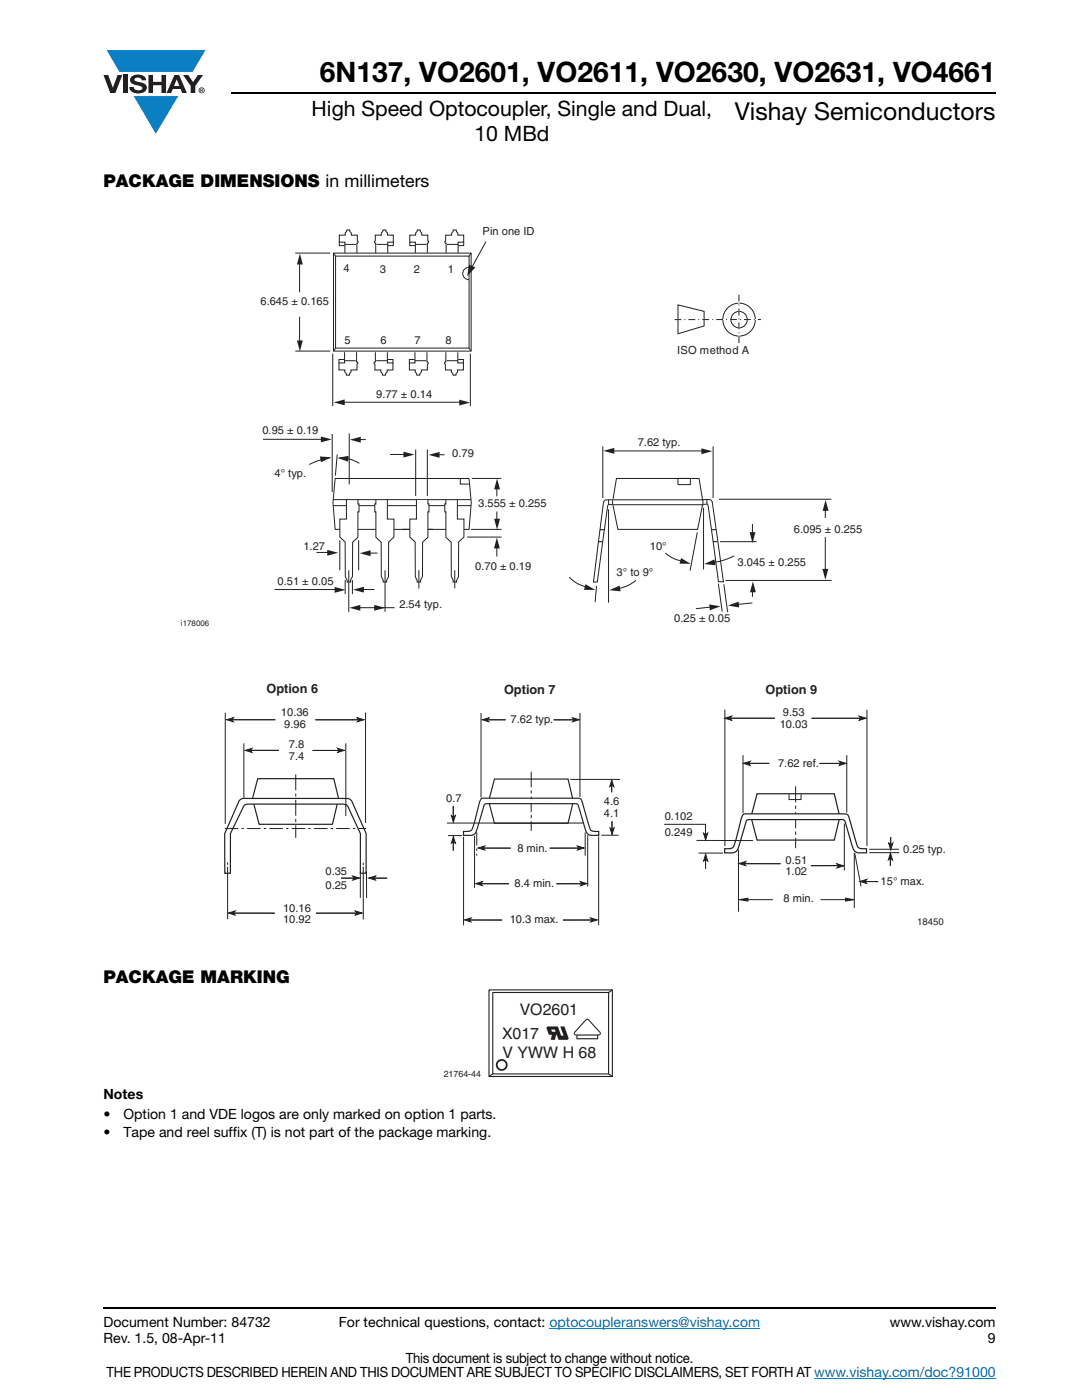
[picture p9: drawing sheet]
<svg xmlns="http://www.w3.org/2000/svg" width="216mm" height="279mm" viewBox="0 0 216 279" stroke-linecap="round" stroke-linejoin="round" font-family="sans-serif">
<g fill="#0a7fc3">
<path d="M21.3 10h19.7l-2.6 4.3h-1.1h-13.5z"/>
<path d="M26.7 19.2h8.9l-4.5 7.5z"/>
</g>
<g fill="#231f20">
<path d="M20.6 15h1l.9 2.5 1-2.5h.9l-1.4 3.6h-1z"/>
<path d="M24.6 15h.9v3.6h-.9z"/>
<path d="M26.3 15.3a2.1 2.1 0 0 1 2.8 .3l.1 .4h-.9a.79 .79 0 0 0-.7-.5 .79 .79 0 0 0-.8 .4l.3 .3 1 .2a1.08 1.08 0 0 1 1.2 1 1.08 1.08 0 0 1-1.1 1.2 1.73 1.73 0 0 1-2.4-1.2h.9a.96 .96 0 0 0 .8 .6 .96 .96 0 0 0 .9-.4 1.31 1.31 0 0 0-1.2-.6 1.03 1.03 0 0 1-1.1-.6 1.03 1.03 0 0 1 .2-1.1z"/>
<path d="M29.6 15h.9v1.3h1.7v-1.3h.9v3.6h-.9v-1.6h-1.7v1.6h-.9z"/>
<path d="M36.5 15h1.1l.9 1.4 1-1.4h1l-1.5 2.2v1.4h-.9v-1.4z"/>
<path d="M35.3 15.9l.5 1.3h-1.1zM34.8 15l-1.6 3.6h1l.3-.8h1.5l.3 .8h1l-1.6-3.6z"/>
<path d="M39.8 18a.46 .46 0 0 1 .9 0 .46 .46 0 0 1-.9 0zM39.6 18a.6 .6 0 0 0 1.2 0 .6 .6 0 0 0-1.2 0z"/>
<path d="M40.1 17.8h.2v.2h-.2zM40 17.7v.7h.1v-.3l.4 .3-.2-.3 .2-.2-.1-.2z"/>
</g>
<path d="M109.6 265.1h42.1M162.4 275.1h36.3" fill="none" stroke="#007ec4" stroke-width=".2"/>
<path d="M46.1 18.6h152.5M20.6 261h178" fill="none" stroke="#000" stroke-width=".36"/>
<path d="M36.1 45.1h136v80.3h-136z" fill="#fff"/>
<path d="M66.9 95.5h26.7l.4 4.8-.4 5.4h-26.7l-.5-5.4zM66.5 100.9h13.8" fill="none" stroke="#231f20" stroke-width=".2"/>
<path d="M75 99.8h2.3v3.8h1.3v3.6l-1.1 1v6.9l-.3 .7-.1 .4h-.6v-.4l-.4-.8v-6.8l-1.1-1v-5h-.2v-1.6h.2z" fill="#fff"/>
<path d="M75 99.8v.8h-.2v1.6h.2v5l1.1 1v6.8l.4 .8v.4h.6l.1-.4 .3-.7v-6.9l1.1-1v-3.6h-1.3v-3.8" fill="none" stroke="#231f20" stroke-width=".2"/>
<path d="M69.1 99.8h2.3v.8h.2v1.6h-.2v5l-1 1-.1 6.8-.3 .8v.4h-.7v-.4l-.4-.7v-6.9l-1.1-1v-3.6h1.3z" fill="#fff"/>
<path d="M69.1 99.8v3.8h-1.3v3.6l1.1 1v6.9l.4 .7v.4h.7v-.4l.3-.8 .1-6.8 1-1v-5h.2v-1.6h-.2v-.8" fill="none" stroke="#231f20" stroke-width=".2"/>
<path d="M93.6 52.8l1.2 .6-1.6 1.7z" fill="#231f20"/>
<path d="M58.9 50.5h7M66.6 50.5l.4 .6M97 48.2l-3.3 6M58.9 70.1h7M66.4 70.6v10.5M67 69.5l-.4 .6M93.9 70.6v10.5" fill="none" stroke="#231f20" stroke-width=".2"/>
<g fill="#231f20">
<path d="M91.6 79.8l2.2 .5-2.2 .6z"/>
<path d="M66.6 80.3l2.2-.6v1.2z"/>
</g>
<path d="M67.8 80.3h24.7" fill="none" stroke="#231f20" stroke-width=".2"/>
<g fill="#231f20">
<path d="M74.7 120.7l2.2 .6-2.2 .6z"/>
<path d="M69.7 121.3l2.2-.6v1.2z"/>
</g>
<path d="M71 121.3h7.7" fill="none" stroke="#231f20" stroke-width=".2"/>
<g fill="#231f20">
<path d="M66.8 117.1l2.2 .6-2.2 .6z"/>
<path d="M70.4 117.7l2.2-.6v1.2z"/>
</g>
<path d="M54.8 117.7h12.2M72.3 117.7h2.4" fill="none" stroke="#231f20" stroke-width=".2"/>
<path d="M64 87.1l2.2 .6-2.2 .6z" fill="#231f20"/>
<path d="M52.5 87.7h11.8" fill="none" stroke="#231f20" stroke-width=".2"/>
<path d="M69.8 87.8l2.2-.6v1.1z" fill="#231f20"/>
<path d="M71.5 87.7h1.5" fill="none" stroke="#231f20" stroke-width=".2"/>
<g fill="#231f20">
<path d="M67.3 91.4l2.3-.4-.1 1.1z"/>
<path d="M63.8 91.1l2.3 .2-2.1 .9z"/>
<path d="M135.9 111.4l1.9 1.1h-2.2z"/>
<path d="M140.5 112.6l2.1-1 .2 1.2z"/>
<path d="M140 89.5l2.1 .6-2.1 .5z"/>
</g>
<path d="M121.7 90h18.9" fill="none" stroke="#231f20" stroke-width=".2"/>
<g fill="#231f20">
<path d="M120.4 90l2.2-.6v1.2z"/>
<path d="M150.2 116l.6 2.2h-1.1z"/>
</g>
<path d="M150.1 104.6v2.8M150.1 117.1v2" fill="none" stroke="#231f20" stroke-width=".2"/>
<g fill="#231f20">
<path d="M149.6 106.2h1.1l-.5 2.2z"/>
<path d="M59.8 50.6l.6 2.2h-1.1z"/>
</g>
<path d="M59.8 51.8v6.5" fill="none" stroke="#231f20" stroke-width=".2"/>
<path d="M59.3 67.9h1.1l-.6 2.2z" fill="#231f20"/>
<g fill="none" stroke="#231f20" stroke-width=".2">
<path d="M59.8 63.2v5.6M66.3 86.6v11.6M67.7 91.4l2.4 .3 1.6 .8M69.7 86.5v10.2M120.3 89.1v10.3M122.2 99.8l-.6-.1a.9 .9 0 0 0-1.2 1.1l-2 15.4 .8-.1 2-15.1a.64 .64 0 0 1 .9-.3h.1M122.5 99.7h18M123 95.5h16.5l.8 4.8-1.1 5.4h-15.9l-1.1-5.4zM135.3 95.5h2.4v1.2h-2.4zM140.3 99.7h.7a.9 .9 0 0 1 1.2 1l2.1 15.4h-.9l-2.1-15.1a.65 .65 0 0 0-.9-.4h-.1M142.3 89.1v10.3M122.3 100.7h18.1"/>
<path d="M132.7 110.4l1.5 1 2.3 .7M139.1 106.3l-1.4 7.6M140.4 101.3v12.3M146.5 110.9l-2 .9-2.6 .5"/>
</g>
<path d="M80.3 105.6h6.1" fill="none" stroke="#231f20" stroke-width=".23"/>
<g fill="#231f20">
<path d="M116.8 116.6l2 1.1h-2.3z"/>
<path d="M121.6 117.8l2-.9 .2 1.1z"/>
</g>
<g fill="none" stroke="#231f20" stroke-width=".2">
<path d="M66.5 50.5h27.5v19.6h-27.5zM67 51.1h26.6v18.4h-26.6zM93.6 53.3a1.23 1.23 0 0 0-1.3 1.3 1.23 1.23 0 0 0 1.3 1.2M94 50.5l-.4 .6M93.6 69.5l.4 .5M65.9 91.4l-2 .4-2.2 .9M66.5 99.7h13.8M68.9 115.8v2.8M69.6 113.8v8.3M70.3 115.8v2.8M76.8 113.8v8.3M113.6 115.2l1.4 1.1 2.2 .9"/>
<path d="M119 117l-.3 3.2M121.4 101.7v18.6M126.9 115.8l-1.6 1-1.9 .7M143.3 116.5l.8 5.5M143.7 108.1h7.3M144.4 116.6l.8 5.6M144.8 115.8h21.1"/>
</g>
<path d="M119.4 108.1h.8M119.7 105.7h.9M142 105.7h.9M142.3 108.1h.8" fill="none" stroke="#231f20" stroke-width=".23"/>
<path d="M99.1 107.3l.6 2.2h-1.1z" fill="#231f20"/>
<path d="M99.1 108.6v2.5" fill="none" stroke="#231f20" stroke-width=".2"/>
<path d="M99.2 95.5l.6 2.2h-1.2z" fill="#231f20"/>
<path d="M99.1 96.7v2.4M99.1 102.1v2" fill="none" stroke="#231f20" stroke-width=".2"/>
<path d="M98.6 103.5h1.2l-.6 2.2z" fill="#231f20"/>
<path d="M91.8 95.5v1.1h1.9M94.2 95.5h5.8M80.2 100.9h13.8M93.2 107.2h6.9M94 105.7h6.1" fill="none" stroke="#231f20" stroke-width=".2"/>
<path d="M89 99.8h2.3v3.8h1.3v3.6l-1.1 1v6.9l-.4 .7v.4h-.7v-.4l-.3-.8-.1-6.8-1-1v-5h-.2v-1.6h.2z" fill="#fff"/>
<path d="M80.2 99.7h13.8M89 99.8v.8h-.2v1.6h.2v5l1 1 .1 6.8 .3 .8v.4h.7v-.4l.4-.7v-6.9l1.1-1v-3.6h-1.3v-3.8M121.4 99.7v.9M141.1 99.7v.9" fill="none" stroke="#231f20" stroke-width=".2"/>
<g fill="#231f20">
<path d="M141.5 120.6l2.3 .4-2.2 .8z"/>
<path d="M145.3 120.9l2.1-.8 .1 1.1z"/>
</g>
<path d="M143.5 99.6h22.4M142.4 121.1l-3.5 .4M150.1 120.3l-3.7 .4" fill="none" stroke="#231f20" stroke-width=".2"/>
<g fill="#231f20">
<path d="M164.7 99.8l.6 2.1h-1.2z"/>
<path d="M164.1 113.5h1.2l-.6 2.2z"/>
</g>
<g fill="none" stroke="#231f20" stroke-width=".2">
<path d="M67.7 48.3v.7h1.1M68.8 48.8h2.3M68.8 50.5v-2.2h-1.1v-1.4h1.2v-.4l.3-.3v-.3h.6v.3l.3 .3v.4h1.2v1l.2 .3-.1 .2-.2 .1v2M75 50.5v-2l-.2-.1-.1-.2 .2-.3v-1h1.2v-.4l.3-.3v-.3h.6v.3l.3 .3v.4h1.2v1.4h-1.1v2.2M75.1 48.8h2.3M78.5 48.3v.7h-1.1M81.8 48.3v.7h1M82.8 48.8h2.3M82.9 50.5v-2.2h-1.1v-1.4h1.1v-.4l.3-.3 .1-.3h.5l.1 .3 .3 .3v.4h1.2v1l.1 .3v.2l-.2 .1v2M89 50.5v-2l-.2-.1v-.2l.1-.3v-1h1.2v-.4l.3-.3 .1-.3h.5l.1 .3 .3 .3v.4h1.1v1.4h-1.1v2.2M89.2 48.8h2.3M92.5 48.3v.7h-1"/>
<path d="M68.7 72h2.3M68.7 71.7h-1.1v.7M68.8 70.3v2.1h-1.2v1.4h1.2v.5l.3 .2v.4h.6v-.3l.3-.3v-.5h1.2v-1l.2-.3v-.2l-.3-.1v-1.9M74.9 70.3v1.9l-.2 .1v.2l.1 .3v1h1.2v.5l.3 .3v.3h.6l.1-.4 .2-.2v-.5h1.2v-1.4h-1.1v-2.1M75.1 72h2.2M77.3 71.7h1.1v.7M82.7 72h2.3M82.7 71.7h-1v.7M82.8 70.3v2.1h-1.1v1.4h1.2v.5l.2 .2 .1 .4h.6v-.3l.3-.3v-.5h1.2v-1l.1-.3v-.2l-.2-.1v-1.9M89 70.3v1.9l-.3 .1v.2l.2 .3v1h1.2v.5l.3 .3v.3h.6v-.4l.3-.2v-.5h1.2v-1.4h-1.1v-2.1M89.1 72h2.3M91.4 71.7h1.1v.7"/>
<path d="M164.7 100.8v2.6M164.7 107.2v6.7"/>
</g>
<path d="M83.1 99.8h2.3v.8h.2v1.6h-.2v5l-1.1 1v6.8l-.4 .8v.4h-.7v-.4l-.3-.7-.1-6.9-1-1v-3.6h1.3z" fill="#fff"/>
<path d="M82.9 89.7v9.3M83.1 99.8v3.8h-1.3v3.6l1 1 .1 6.9 .3 .7v.4h.7v-.4l.4-.8v-6.8l1.1-1v-5h.2v-1.6h-.2v-.8M85.3 89.7v9.3M83.6 113.8v3.7M90.7 113.8v3.6" fill="none" stroke="#231f20" stroke-width=".2"/>
<path d="M80.5 90.1l2.2 .6-2.2 .6z" fill="#231f20"/>
<path d="M77.9 90.7h2.8" fill="none" stroke="#231f20" stroke-width=".2"/>
<path d="M85.5 90.8l2.2-.6v1.2z" fill="#231f20"/>
<path d="M67.3 90.7l-.4 4.2M87.2 90.8h1.5M67.8 107.8v6M71.6 107.8v6" fill="none" stroke="#231f20" stroke-width=".2"/>
<path d="M65.3 109.7l2.2 .6-2.2 .6z" fill="#231f20"/>
<path d="M63.2 110.3h2.3" fill="none" stroke="#231f20" stroke-width=".2"/>
<path d="M71.8 110.4l2.1-.6v1.2z" fill="#231f20"/>
<path d="M72.9 110.4h2.4" fill="none" stroke="#231f20" stroke-width=".2"/>
<path d="M135.3 60.9l5.2 1.2v3l-5.2 1.5z" fill="#fff"/>
<path d="M135.3 60.9l5.2 1.2v3l-5.2 1.5z" fill="none" stroke="#231f20" stroke-width=".2"/>
<circle cx="147.5" cy="63.8" r="3.3" fill="#fff"/>
<circle cx="147.5" cy="63.8" r="3.3" fill="none" stroke="#231f20" stroke-width=".2"/>
<circle cx="147.5" cy="63.8" r="1.63" fill="#fff"/>
<circle cx="147.5" cy="63.8" r="1.63" fill="none" stroke="#231f20" stroke-width=".2"/>
<path d="M134.6 63.8h17.2z" fill="#fff"/>
<path d="M134.6 63.8h17.2" fill="none" stroke="#231f20" stroke-width=".2" stroke-dasharray="1.4 .6 .2 .6" stroke-linecap="butt"/>
<path d="M147.4 58.8l.1 9.7z" fill="#fff"/>
<path d="M147.5 68.5l-.1-9.7" fill="none" stroke="#231f20" stroke-width=".2" stroke-dasharray="1.4 .6 .2 .6" stroke-linecap="butt"/>
<path d="M44.7 136.2h144v48.9h-144z" fill="#fff"/>
<path d="M148.3 179.5h5.8M163.8 179.5h5.9" fill="none" stroke="#231f20" stroke-width=".2"/>
<path d="M147.5 179.5l1.7-.2v.5z" fill="#231f20"/>
<path d="M147.5 179.5l1.7-.2v.5z" fill="none" stroke="#231f20" stroke-width=".2"/>
<path d="M168.7 179.3l1.7 .2-1.7 .3z" fill="#231f20"/>
<path d="M168.7 179.3l1.7 .2-1.7 .3zM170.5 170.2v11" fill="none" stroke="#231f20" stroke-width=".2"/>
<path d="M151.1 158.4h15.4l1.1 4.6-1.1 4.7h-15.4l-1.2-4.7z" fill="none" stroke="#231f20" stroke-width=".24"/>
<path d="M167.4 151.9l1.4 .4-1.3 .5 .3-.5z" fill="#231f20"/>
<path d="M167.4 151.9l1.4 .4-1.3 .5 .3-.5z" fill="none" stroke="#231f20" stroke-width=".2"/>
<path d="M148.3 152.3l1.4-.4-.4 .4 .4 .5z" fill="#231f20"/>
<path d="M148.3 152.3l1.4-.4-.4 .4 .4 .5z" fill="none" stroke="#231f20" stroke-width=".2"/>
<path d="M167 172.4l1.3 .4-1.3 .4 .3-.4z" fill="#231f20"/>
<path d="M149.2 152.3h4.3M163.5 152.4h4.5M167 172.4l1.3 .4-1.3 .4 .3-.4z" fill="none" stroke="#231f20" stroke-width=".2"/>
<path d="M158.8 156.9v12.4" fill="none" stroke="#231f20" stroke-width=".2" stroke-dasharray="3.2 .6 .6 .6" stroke-linecap="butt"/>
<path d="M171.4 142.9l1.4 .4-1.3 .4 .3-.4z" fill="#231f20"/>
<path d="M148.3 150.7v11.6M171.4 142.9l1.4 .4-1.3 .4 .3-.4z" fill="none" stroke="#231f20" stroke-width=".2"/>
<path d="M144.6 143.3l1.4-.4-.4 .4 .4 .4z" fill="#231f20"/>
<path d="M144.6 143.3l1.4-.4-.4 .4 .4 .4zM145.5 143.3h9.1M161.9 143.3h10.1" fill="none" stroke="#231f20" stroke-width=".2"/>
<path d="M148.3 162.5l.3-.1h20.2a.88 .88 0 0 1 .6 .8l1.6 5.5a.9 .9 0 0 0 1.1 .7h.8v.8h-1.6a1.6 1.6 0 0 1-1.3-1.5l-1.3-4.5-.3-.6h-18.9h-.4l-.2 .3-1.6 5.4a1.16 1.16 0 0 1-1.1 .9h-1.6v-.8a1.49 1.49 0 0 0 1.9-.7l1.5-5.5z" fill="#fff"/>
<path d="M148.3 162.5l.3-.1h20.2a.88 .88 0 0 1 .6 .8l1.6 5.5a.9 .9 0 0 0 1.1 .7h.8v.8h-1.6a1.6 1.6 0 0 1-1.3-1.5l-1.3-4.5-.3-.6h-18.9h-.4l-.2 .3-1.6 5.4a1.16 1.16 0 0 1-1.1 .9h-1.6v-.8a1.49 1.49 0 0 0 1.9-.7l1.5-5.5z" fill="none" stroke="#231f20" stroke-width=".24"/>
<path d="M169 150.7v11.5M147.4 169.6v12.3M148.2 172.4h7.5M170.5 170.2l1.3 6.7" fill="none" stroke="#231f20" stroke-width=".2"/>
<path d="M147.4 172.3l1.4-.4-.3 .4 .3 .5z" fill="#231f20"/>
<path d="M132.5 164.5h8.3v2M144.3 170.3h-4.9M147.4 172.3l1.4-.4-.3 .4 .3 .5z" fill="none" stroke="#231f20" stroke-width=".2"/>
<path d="M140.4 166.3l.4 .3 .4-.4-.4 1.4z" fill="#231f20"/>
<path d="M140.4 166.3l.4 .3 .4-.4-.4 1.4zM140.8 171.1v2.3" fill="none" stroke="#231f20" stroke-width=".2"/>
<path d="M140.8 170.5l.4 1.4-.4-.4-.4 .3z" fill="#231f20"/>
<path d="M139 167.7l11.2 .1M140.8 170.5l.4 1.4-.4-.4-.4 .3zM179.4 170.2h-6" fill="none" stroke="#231f20" stroke-width=".2"/>
<path d="M177.7 167v1.9z" fill="#231f20"/>
<path d="M177.7 167v1.9" fill="none" stroke="#231f20" stroke-width=".2"/>
<path d="M177.3 168.3l.4 .3 .5-.4-.5 1.4z" fill="#231f20"/>
<path d="M177.3 168.3l.4 .3 .5-.4-.5 1.4z" fill="none" stroke="#231f20" stroke-width=".2"/>
<path d="M177.7 170.9v1.9z" fill="#231f20"/>
<path d="M177.7 170.9v1.9" fill="none" stroke="#231f20" stroke-width=".2"/>
<path d="M177.7 170.3l.4 1.3-.4-.3-.4 .3z" fill="#231f20"/>
<path d="M144.6 141.6v27.3M173 141.6v27.3M161.8 172.8h5.7M168.5 164.4v9.3M177.7 170.3l.4 1.3-.4-.3-.4 .3zM179.4 169.5h-6" fill="none" stroke="#231f20" stroke-width=".2"/>
<path d="M171.6 175.9l1.4-.4-.4 .4 .3 .4z" fill="#231f20"/>
<path d="M157.4 158.5v1.1h2.4v-1.1M171.6 175.9l1.4-.4-.4 .4 .3 .4zM172.4 175.9h2.8" fill="none" stroke="#231f20" stroke-width=".2"/>
<path d="M51.4 155.4h15.2l1.1 4.6-.4 .4-1 4.1h-14.6l-1.1-4.2-.4-.3z" fill="none" stroke="#231f20" stroke-width=".24"/>
<path d="M47.9 159.6l.5-.3 21.1 .1a1.11 1.11 0 0 1 .8 .8l2.8 6.2v7.9h-1.2v-7.9l-2.4-5.2a1.05 1.05 0 0 0-1.2-.7h-18a1.49 1.49 0 0 0-1.8 .7l-2.5 5.2v7.9h-1.1l-.1-7.9z" fill="#fff"/>
<path d="M47.9 159.6l.5-.3 21.1 .1a1.11 1.11 0 0 1 .8 .8l2.8 6.2v7.9h-1.2v-7.9l-2.4-5.2a1.05 1.05 0 0 0-1.2-.7h-18a1.49 1.49 0 0 0-1.8 .7l-2.5 5.2v7.9h-1.1l-.1-7.9z" fill="none" stroke="#231f20" stroke-width=".24"/>
<path d="M68.1 175.3h2.9M71.9 174v5.2M73.1 173.9l.1 5.3" fill="none" stroke="#231f20" stroke-width=".2"/>
<path d="M70.4 174.8l1.3 .4-1.3 .4 .3-.4z" fill="#231f20"/>
<path d="M45.4 173v10.4M70.4 174.8l1.3 .4-1.3 .4 .3-.4zM72.5 173v10.5M74.3 175.3h2.9" fill="none" stroke="#231f20" stroke-width=".2"/>
<path d="M44.9 165.4l28.1-.1" fill="none" stroke="#231f20" stroke-width=".2" stroke-dasharray="2.7 .6 .5 .6" stroke-linecap="butt"/>
<path d="M73.6 175.2l1.3-.4-.3 .4 .3 .4z" fill="#231f20"/>
<path d="M73.6 175.2l1.3-.4-.3 .4 .3 .4zM63 182.2h8.5" fill="none" stroke="#231f20" stroke-width=".2"/>
<path d="M70.9 181.8l1.4 .4-1.4 .4 .4-.4z" fill="#231f20"/>
<path d="M46.3 182.2h8.5M70.9 181.8l1.4 .4-1.4 .4 .4-.4z" fill="none" stroke="#231f20" stroke-width=".2"/>
<path d="M45.6 182.2l1.3-.4-.3 .4 .3 .4z" fill="#231f20"/>
<path d="M45.4 172.1v.5M72.5 172.2v.4M45.6 182.2l1.3-.4-.3 .4 .3 .4z" fill="none" stroke="#231f20" stroke-width=".2"/>
<path d="M59 154.5v12.7" fill="none" stroke="#231f20" stroke-width=".2" stroke-dasharray="3.2 .6 .6 .6" stroke-linecap="butt"/>
<path d="M67.4 149.3l1.3 .5-1.3 .4 .3-.4z" fill="#231f20"/>
<path d="M48.7 148.3v10.9M67.4 149.3l1.3 .5-1.3 .4 .3-.4z" fill="none" stroke="#231f20" stroke-width=".2"/>
<path d="M48.9 149.8l1.4-.5-.4 .5 .4 .4z" fill="#231f20"/>
<path d="M48.9 149.8l1.4-.5-.4 .5 .4 .4zM49.8 149.8h5.9M62.4 149.8h5.5M69 148.3v14.6" fill="none" stroke="#231f20" stroke-width=".2"/>
<path d="M71.3 143.2l1.3 .4-1.3 .4 .3-.4z" fill="#231f20"/>
<path d="M44.9 142.2v22.2M71.3 143.2l1.3 .4-1.3 .4 .3-.4z" fill="none" stroke="#231f20" stroke-width=".2"/>
<path d="M45.2 143.6l1.4-.4-.4 .4 .3 .4z" fill="#231f20"/>
<path d="M45.2 143.6l1.4-.4-.4 .4 .3 .4zM46.1 143.6h8.8M62.9 143.7h8.9M72.9 142.2v22M109.7 169.3h6.1M116.8 166.1v4.7" fill="none" stroke="#231f20" stroke-width=".2"/>
<path d="M98.7 155.5h14.6l1.1 4.4-1.1 4.4h-14.6l-1.2-4.4z" fill="none" stroke="#231f20" stroke-width=".23"/>
<path d="M115.2 168.8l1.3 .4-1.3 .4 .4-.4z" fill="#231f20"/>
<path d="M96.1 169.3h5.8M115.2 168.8l1.3 .4-1.3 .4 .4-.4z" fill="none" stroke="#231f20" stroke-width=".2"/>
<path d="M95.4 169.2l1.3-.4-.3 .4 .3 .4z" fill="#231f20"/>
<path d="M95.4 169.2l1.3-.4-.3 .4 .3 .4z" fill="none" stroke="#231f20" stroke-width=".2"/>
<path d="M106 154v11.8" fill="none" stroke="#231f20" stroke-width=".2" stroke-dasharray="3.1 .6 .6 .6" stroke-linecap="butt"/>
<path d="M114.3 143.3l1.3 .3-1.3 .4 .3-.4z" fill="#231f20"/>
<path d="M96 142.3v16.9M114.3 143.3l1.3 .3-1.3 .4 .3-.4z" fill="none" stroke="#231f20" stroke-width=".2"/>
<path d="M96.2 143.6l1.4-.3-.4 .3 .3 .4z" fill="#231f20"/>
<path d="M96.2 143.6l1.4-.3-.4 .3 .3 .4zM97.1 143.6h3.8M110.5 143.7h4.1" fill="none" stroke="#231f20" stroke-width=".2"/>
<path d="M96.1 159.4l19.5-.1a.84 .84 0 0 1 .6 .8l1.5 5.2a.85 .85 0 0 0 1 .6h.8v.8h-1.6a1.47 1.47 0 0 1-1.2-1.3l-1.2-4.3-.3-.7h-18.1h-.3l-.2 .3-1.6 5.2a1.1 1.1 0 0 1-.9 .8h-1.6v-.8a1.42 1.42 0 0 0 1.8-.6l1.4-5.2z" fill="#fff"/>
<path d="M96.1 159.4l19.5-.1a.84 .84 0 0 1 .6 .8l1.5 5.2a.85 .85 0 0 0 1 .6h.8v.8h-1.6a1.47 1.47 0 0 1-1.2-1.3l-1.2-4.3-.3-.7h-18.1h-.3l-.2 .3-1.6 5.2a1.1 1.1 0 0 1-.9 .8h-1.6v-.8a1.42 1.42 0 0 0 1.8-.6l1.4-5.2z" fill="none" stroke="#231f20" stroke-width=".23"/>
<path d="M115.7 142.3v16.8M92.5 167v17.7M94.7 166.8v10.4M111 176.4h5.4M117.3 166.7v10.2M119.5 166.9v17.7" fill="none" stroke="#231f20" stroke-width=".2"/>
<path d="M95.1 166.1v4.7" fill="none" stroke="#231f20" stroke-width=".2" stroke-dasharray="2.6 .6 .5 .6" stroke-linecap="butt"/>
<path d="M115.8 176l1.3 .3-1.3 .4 .4-.4z" fill="#231f20"/>
<path d="M95.7 176.4h5.8M115.8 176l1.3 .3-1.3 .4 .4-.4z" fill="none" stroke="#231f20" stroke-width=".2"/>
<path d="M94.9 176.3l1.3-.3-.3 .3 .3 .4z" fill="#231f20"/>
<path d="M94.9 176.3l1.3-.3-.3 .3 .3 .4zM112.3 183.6h6.1" fill="none" stroke="#231f20" stroke-width=".2"/>
<path d="M117.9 183.2l1.3 .4-1.3 .4 .3-.4z" fill="#231f20"/>
<path d="M93.4 183.6h6.8M117.9 183.2l1.3 .4-1.3 .4 .3-.4z" fill="none" stroke="#231f20" stroke-width=".2"/>
<path d="M92.7 183.6l1.3-.4-.3 .4 .3 .4z" fill="#231f20"/>
<path d="M90.4 160.8v2.4M92.2 166.8h-2.8M92.7 183.6l1.3-.4-.3 .4 .3 .4z" fill="none" stroke="#231f20" stroke-width=".2"/>
<path d="M90.1 162.8l.4 .3 .4-.3-.4 1.3z" fill="#231f20"/>
<path d="M90.1 162.8l.4 .3 .4-.3-.4 1.3zM90.4 167.6v2.2" fill="none" stroke="#231f20" stroke-width=".2"/>
<path d="M90.5 167l.4 1.3-.4-.3-.4 .3z" fill="#231f20"/>
<path d="M89.2 164.3h27.3M90.5 167l.4 1.3-.4-.3-.4 .3zM123.4 166.7h-3.4" fill="none" stroke="#231f20" stroke-width=".2"/>
<path d="M122.1 163.9v1.8z" fill="#231f20"/>
<path d="M122.1 163.9v1.8" fill="none" stroke="#231f20" stroke-width=".2"/>
<path d="M121.7 165.2l.4 .4 .4-.4-.4 1.3z" fill="#231f20"/>
<path d="M121.7 165.2l.4 .4 .4-.4-.4 1.3z" fill="none" stroke="#231f20" stroke-width=".2"/>
<path d="M122.1 156.3v1.8z" fill="#231f20"/>
<path d="M122.1 156.3v1.8" fill="none" stroke="#231f20" stroke-width=".2"/>
<path d="M122.1 155.7l.4 1.3-.4-.3-.4 .3z" fill="#231f20"/>
<path d="M113.8 155.5h9.9M122.1 155.7l.4 1.3-.4-.3-.4 .3z" fill="none" stroke="#231f20" stroke-width=".2"/>
<path d="M88.5 197.4h33.8v18h-33.8z" fill="#fff"/>
<path d="M97.6 197.6h24.6v17.2h-24.6zM98.3 198.1h23.1v16.2h-23.1zM122.2 197.6l-.7 .5M98.4 214.3l-.8 .5M121.4 214.3l.8 .5" fill="none" stroke="#231f20" stroke-width=".22"/>
<circle cx="100.1" cy="212.5" r="1" fill="#fff"/>
<circle cx="100.1" cy="212.5" r="1" fill="none" stroke="#231f20" stroke-width=".35"/>
<g fill="#231f20">
<path d="M116.9 203.7l.3-.2 .2 .2 2.3 2.4-.1 .3h-4.8l-.1-.3zM115.2 206.7h3.9v.5h-3.9zM116.8 203.5l-2.2 2.4a.44 .44 0 0 0 .1 .7l.3 .1v.7h4.4v-.7l.3-.1a.44 .44 0 0 0 0-.7l-2.2-2.4-.3-.2z"/>
<path d="M110 205.5h.7l.2 .4h-.8zM109.1 205v.3l.4 1 .6 .2-.2 1h.8l.3-1h.1l.4 1h1.7l.2-.1v-.3l-.8-2.2h-.8l.7 1.8h-.5l-.7-1.8h-1.9z"/>
</g>
<text font-size="5.6" x="63.8" y="16.4">6N137, VO2601, VO2611, VO2630, VO2631, VO4661</text>
<text font-size="4.9" x="146.6" y="24">Vishay Semiconductors</text>
<g font-size="4.2">
<text x="62.2" y="23.1">High Speed Optocoupler, Single and Dual,</text>
<text x="94.7" y="28.1">10 MBd</text>
</g>
<g font-size="3.5">
<text x="20.6" y="37.3">PACKAGE DIMENSIONS in millimeters</text>
<text x="20.6" y="196.2">PACKAGE MARKING</text>
</g>
<g font-size="3.2" fill="#231f20">
<text x="103.7" y="202.5">VO2601</text>
<text x="100.2" y="207.4">X017</text>
<text x="100.3" y="211.1">V YWW H 68</text>
</g>
<g font-size="2.8">
<text x="20.6" y="219.4">Notes</text>
<text x="20.6" y="223.3">•</text>
<text x="20.6" y="226.8">•</text>
<text x="24.6" y="223.3">Option 1 and VDE logos are only marked on option 1 parts.</text>
<text x="24.6" y="226.8">Tape and reel suffix (T) is not part of the package marking.</text>
<text x="20.6" y="268.1">Rev. 1.5, 08-Apr-11</text>
<text x="20.6" y="264.9">Document Number: 84732</text>
<text x="67.6" y="264.9">For technical questions, contact: optocoupleranswers@vishay.com</text>
<text x="177.5" y="264.9">www.vishay.com</text>
<text x="197.1" y="268.1">9</text>
<text x="21.3" y="274.8">THE PRODUCTS DESCRIBED HEREIN AND THIS DOCUMENT ARE SUBJECT TO SPECIFIC DISCLAIMERS, SET FORTH AT www.vishay.com/doc?91000</text>
<text x="81" y="272">This document is subject to change without notice.</text>
</g>
<g font-size="2.5" fill="#231f20">
<text x="53.2" y="138.4">Option 6</text>
<text x="100.6" y="138.4">Option 7</text>
<text x="152.8" y="138.4">Option 9</text>
</g>
<g font-size="2.2" fill="#231f20">
<text x="96.3" y="47">Pin one ID</text>
<text x="68.5" y="54.3">4</text>
<text x="75.8" y="54.4">3</text>
<text x="82.6" y="54.5">2</text>
<text x="89.3" y="54.4">1</text>
<text x="52" y="60.9">6.645 ± 0.165</text>
<text x="68.7" y="68.6">5</text>
<text x="76" y="68.7">6</text>
<text x="82.7" y="68.7">7</text>
<text x="88.9" y="68.7">8</text>
<text x="135.1" y="70.7">ISO method A</text>
<text x="75.1" y="79.4">9.77 ± 0.14</text>
<text x="52.4" y="86.5">0.95 ± 0.19</text>
<text x="127.3" y="89">7.62 typ.</text>
<text x="54.8" y="95.1">4° typ.</text>
<text x="90.2" y="91.2">0.79</text>
<text x="95.4" y="101.1">3.555 ± 0.255</text>
<text x="158.4" y="106.3">6.095 ± 0.255</text>
<text x="60.5" y="109.7">1.27</text>
<text x="94.8" y="113.7">0.70 ± 0.19</text>
<text x="129.7" y="109.8">10°</text>
<text x="147.2" y="112.9">3.045 ± 0.255</text>
<text x="55.4" y="116.7">0.51 ± 0.05</text>
<text x="123" y="115">3° to 9°</text>
<text x="79.7" y="121.3">2.54 typ.</text>
<text x="134.5" y="124.1">0.25 ± 0.05</text>
<text x="56.1" y="142.9">10.36</text>
<text x="156.2" y="142.8">9.53</text>
<text x="56.7" y="145.3">9.96</text>
<text x="57.6" y="149.2">7.8</text>
<text x="101.9" y="144.4">7.62 typ.</text>
<text x="155.6" y="145.3">10.03</text>
<text x="57.6" y="151.6">7.4</text>
<text x="155.3" y="153.1">7.62 ref.</text>
<text x="89" y="160">0.7</text>
<text x="120.5" y="160.7">4.6</text>
<text x="120.5" y="163.1">4.1</text>
<text x="132.6" y="163.7">0.102</text>
<text x="132.6" y="166.8">0.249</text>
<text x="103.2" y="169.9">8 min.</text>
<text x="156.7" y="172.5">0.51</text>
<text x="180.2" y="170.3">0.25 typ.</text>
<text x="64.9" y="174.7">0.35</text>
<text x="64.9" y="177.4">0.25</text>
<text x="102.7" y="177.1">8.4 min.</text>
<text x="156.7" y="174.6">1.02</text>
<text x="175.7" y="176.6">15° max.</text>
<text x="56.5" y="182.1">10.16</text>
<text x="56.5" y="184.3">10.92</text>
<text x="101.7" y="184.2">10.3 max.</text>
<text x="156.4" y="180">8 min.</text>
</g>
<text font-size="1.9" fill="#231f20" x="183" y="184.7">18450</text>
<text font-size="1.8" fill="#231f20" x="88.5" y="215">21764-44</text>
<text font-size="1.6" fill="#231f20" x="36.1" y="125">i178006</text>
</svg>
